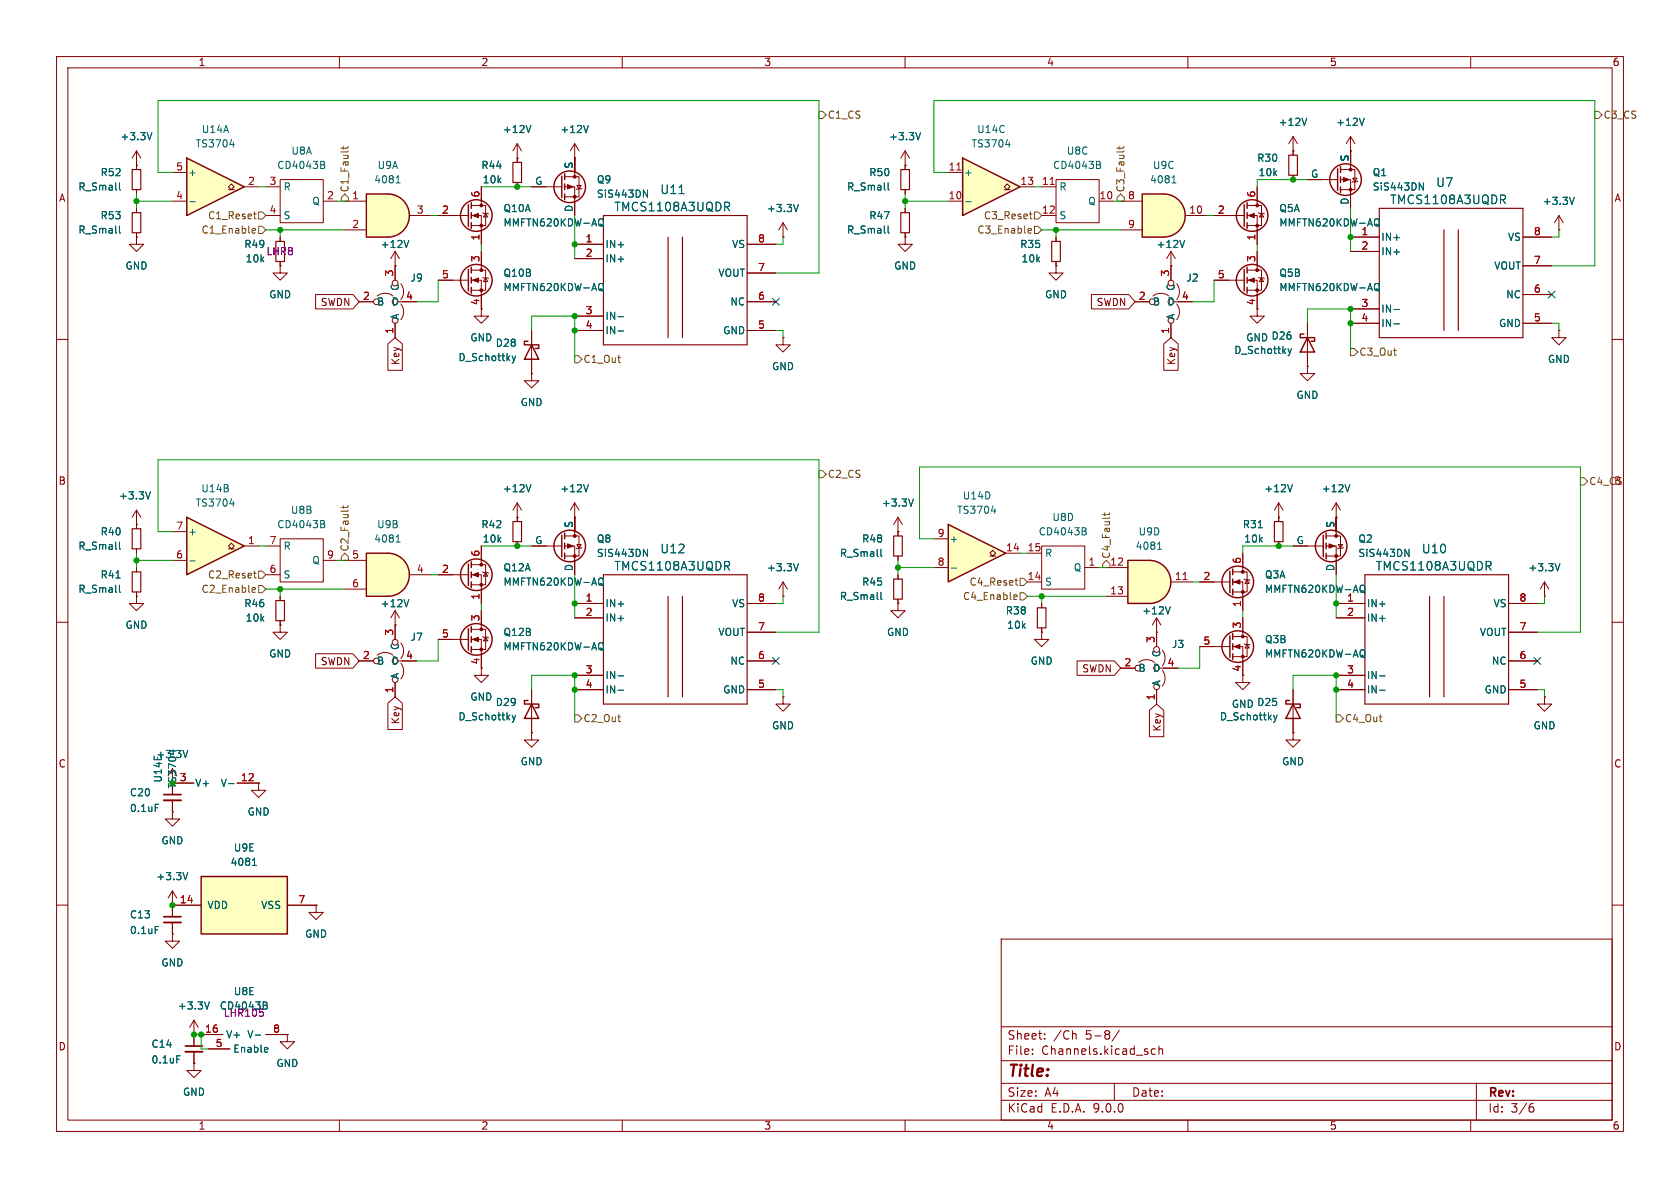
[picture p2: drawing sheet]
<svg xmlns="http://www.w3.org/2000/svg" width="297mm" height="210mm" viewBox="0 0 297 210" stroke-linecap="round" stroke-linejoin="round" font-family="sans-serif">
<g fill="none" stroke="#840000" stroke-width=".18">
<path d="M10 10h277v190h-277zM12 12h273v186h-273zM60 10v2M110 10v2M160 10v2M210 10v2M260 10v2M160 29.2v.8M160 33.5v.8M10 60h2M285 60h2M10 110h2"/>
<path d="M285 110h2M10 160h2M177 166h108v32h-108zM285 160h2M34.3 182.9h.1M34.3 180.3l-.8 1.3M34.3 180.3l.8 1.3M34.3 180.3v2.6M60 198v2M110 198v2M160 198v2M177 194.5h108"/>
<path d="M177 191.5h108M177 187.5h108M177 181.5h108M182.5 186.3v.1M182.5 185.5v.1M184.7 183.6v.1M184.7 182.8v.1M190 182.7l.2 .2v.8M197 191.5v3M197.9 182.1l-1.3 2M204.2 185.5l-.4-.1-.3 .3v.4l.2 .2h.5M204.9 185.5l.2-.1 .4 .1v.9"/>
<path d="M204.9 184.9v1.5M210 198v2M260 198v2M261 191.5v6.5M270.6 195.7h.4l.2 .3-.1 .5-.5 .1M271 195.1l-.4 .1"/>
</g>
<path d="M159.3 30h1.5v3.5h-1.5z" fill="none" stroke="#840000" stroke-width=".2"/>
<path d="M157 32.3v1.1l.2 .2M37 177.1l-.4 1.3" fill="none" stroke="#006464" stroke-width=".18"/>
<path d="M167.6 92.7l10.2 5.1-10.2 5.1z" fill="#ffffc2"/>
<g fill="none" stroke="#840000" stroke-width=".25">
<path d="M220 36.2v3.8M220.5 35.8v1M220.5 37.6v1M220.5 39.4v1M220 47.6v3.8M220.5 47.2v1.1M220.5 49v1M220.5 50.8v1M167.6 92.7l10.2 5.1-10.2 5.1z"/>
<circle cx="221.4" cy="38.1" r="2.79"/>
<circle cx="221.4" cy="49.5" r="2.79"/>
</g>
<g fill="none" stroke="#840000" stroke-width=".18">
<path d="M214.6 38.1h5.4M220.5 36.3h2.5v3.6h-2.5M220.5 38.1h1.7v5.1M222.2 33v3.3M222.5 37.6l.1 .1h.8l.1 .1M223 37.7l.4 .7h-.8zM63.5 53.3h2.5M66.7 52.3a2.26 2.26 0 0 1 2.8 0M69.8 47h.1M69.8 44.5v5M69.8 57.2v2.5M69.8 44.5l-.7 1.2"/>
<path d="M69.8 44.5l.8 1.2M70.4 53.3h3.3M70.9 53.7a2.26 2.26 0 0 1 0 2.8M70.9 50.2a2.26 2.26 0 0 1 0 2.8M200.7 53.3h2.5M203.8 52.3a2.26 2.26 0 0 1 2.8 0M207 47h.1M207 44.5v5M207 57.2v2.5M207 44.5l-.8 1.2M207 44.5l.8 1.2M207.5 53.3h3.3"/>
<path d="M208 53.7a2.26 2.26 0 0 1 0 2.8M208 50.2a2.26 2.26 0 0 1 0 2.8M214.6 49.5h5.4M220.5 47.8h2.5v3.5h-2.5M220.5 49.5h1.7v5.1M222.2 44.5v3.3M222.5 49l.1 .1h.8l.1 .2M223 49.1l.4 .7h-.8zM238.8 41.9h5M238.8 44.5h5M238.8 54.6h5M238.8 57.2h5"/>
<path d="M269.2 41.9h5.1M269.2 57.2h5.1M269.2 47h5.1M269.2 52.1h5.1M158.7 94h.1M158.7 91.4v3.3M158.7 98.3v.8M158.7 91.4l-.7 1.3M158.7 91.4l.8 1.3M165.1 95.3h2.5M175 98.3h.5l-.5-.5 .5-.5 .5 .5-.5 .5h.5M177.8 97.8h2.5"/>
<path d="M181.6 97.8h2.5M184.1 96.5h7.7v7.6h-7.7zM158.7 106.7v1.3h1.3l-1.3 1.2-1.2-1.2h1.2M158.7 106.7h.1M158.7 101.6v.8M158.7 105.9v.8M165.1 100.3h2.5M181.6 102.9h2.5M184.1 106.7v.7M184.1 111v.8M191.8 100.3h2.5M35.6 182.9h3.8"/>
<path d="M36.8 185.4h3.8M47 182.9h3.8M50.8 182.9v1.3h1.3l-1.3 1.2-1.3-1.2h1.3M50.8 182.9h.1"/>
<circle cx="66.5" cy="53.3" r=".51"/>
<circle cx="69.9" cy="50" r=".51"/>
<circle cx="203.7" cy="53.3" r=".51"/>
<circle cx="207" cy="50" r=".51"/>
</g>
<g fill="none" stroke="#006464" stroke-width=".18">
<path d="M243.2 38.7h.1a.43 .43 0 0 1 .5 .4v.4a.42 .42 0 0 1-.2 .4 .42 .42 0 0 1-.4 0M243.2 39.6l.7 .5M265.6 35.3l.5 .7M265.9 34.5l.2 .3v.3l-.2 .2M72.3 42.5l-.5 1.3M209.4 42.5l-.4 1.3M243.2 50.2l.1-.1a.43 .43 0 0 1 .5 .4v.5a.42 .42 0 0 1-.2 .3 .42 .42 0 0 1-.4 0M243.2 51.1l.7 .4M246.4 54.7h1M246.4 57.2h1M155.7 97.1v1.1l.2 .2M161.5 88.2l-.5 1.3"/>
<path d="M175.3 90.3h.7M191.7 93.3l.3 .2-.3 .4 .3 .1v.3l-.2 .3h-.5M155.7 104.7v1.1l.2 .2M168.2 100.4h.9M47 177.1l.2 .3-.2 .3 .2 .1 .1 .3-.3 .3h-.5M45.1 183h1M47.2 185.2l.2 .3-.6 .1M47.3 185.9l-.1 .1"/>
</g>
<path d="M243.8 36.8h25.4v22.9h-25.4zM255.3 40.6v17.8M257.8 40.6v17.8M158 94.7h1.5v3.6h-1.5zM158 102.4h1.5v3.5h-1.5zM183.4 107.4h1.5v3.6h-1.5z" fill="none" stroke="#840000" stroke-width=".2"/>
<path d="M46.6 179.1l-.2 .5" fill="none" stroke="#840084" stroke-width=".18"/>
<g fill="#840000" stroke="#840000" stroke-width=".18">
<path d="M220.7 49.5l1-.4v.8z"/>
<path d="M220.7 38.1l1-.4v.8z"/>
<circle cx="222.2" cy="47.8" r=".25"/>
<circle cx="222.2" cy="51.3" r=".25"/>
<circle cx="222.2" cy="36.3" r=".25"/>
<circle cx="222.2" cy="39.9" r=".25"/>
</g>
<path d="M205.7 34.3a3.8 3.8 0 0 1 3.8 3.8 3.8 3.8 0 0 1-3.8 3.8z" fill="#ffffc2" stroke="#ffffc2" stroke-width=".18"/>
<path d="M201.9 34.3h3.8v7.6h-3.8z" fill="#ffffc2"/>
<path d="M201.9 34.3h3.8a3.8 3.8 0 0 1 3.8 3.8 3.8 3.8 0 0 1-3.8 3.8h-3.8z" fill="none" stroke="#840000" stroke-width=".25"/>
<path d="M198.1 35.6h3.8M209.5 38.1h3.9M198.1 40.6h3.8" fill="none" stroke="#840000" stroke-width=".18"/>
<path d="M207.2 32.3h.7M207.3 31.4l.2-.3v1.2" fill="none" stroke="#006464" stroke-width=".18"/>
<path d="M33 27.9l10.2 5.1-10.2 5.1z" fill="#ffffc2"/>
<path d="M33 27.9l10.2 5.1-10.2 5.1z" fill="none" stroke="#840000" stroke-width=".25"/>
<path d="M30.5 30.5h2.5M30.5 35.6h2.5M40.4 33.5h.5l-.5-.5 .5-.5 .5 .5-.5 .5h.5M43.2 33h2.5" fill="none" stroke="#840000" stroke-width=".18"/>
<path d="M33.5 35.7h1M40.6 25.6h.8" fill="none" stroke="#006464" stroke-width=".18"/>
<path d="M170.2 27.9l10.1 5.1-10.1 5.1z" fill="#ffffc2"/>
<g fill="none" stroke="#840000" stroke-width=".25">
<path d="M170.2 27.9l10.1 5.1-10.1 5.1zM236.5 29.8v3.9M237 29.5v1M237 31.2v1.1M237 33v1"/>
<circle cx="237.9" cy="31.7" r="2.79"/>
</g>
<g fill="none" stroke="#840000" stroke-width=".18">
<path d="M167.6 30.5h2.6M167.6 35.6h2.6M177.5 33.5h.6l-.6-.5 .6-.5 .5 .5-.5 .5h.5M180.3 33h2.6M228.6 26.7v.7M228.6 31v.8M231.1 31.8h5.4M237 30h2.5v3.5h-2.5M237 31.8h1.8v5M238.8 26.7v3.3M239.1 31.5h.8l-.4 .6zM240 32l-.1 .1h-.8l-.1 .2"/>
<path d="M186.7 47v1.3h1.3l-1.3 1.2-1.3-1.2h1.3M186.7 47h.1M186.7 41.9v.8M186.7 46.2v.8"/>
</g>
<path d="M169.2 30.1h.7" fill="none" stroke="#a90000" stroke-width=".18"/>
<path d="M170.7 35.7h1M177.8 25.6h.8M250.9 32.3l.7 1.3v-1.3" fill="none" stroke="#006464" stroke-width=".18"/>
<g fill="#840000" stroke="#840000" stroke-width=".18">
<path d="M237.5 31.4l1 .4-1 .3z"/>
<circle cx="238.8" cy="30" r=".25"/>
<circle cx="238.8" cy="33.5" r=".25"/>
</g>
<path d="M227.8 27.4h1.6v3.6h-1.6zM185.9 42.7h1.6v3.5h-1.6z" fill="none" stroke="#840000" stroke-width=".2"/>
<path d="M68.6 34.3a3.8 3.8 0 0 1 3.8 3.8 3.8 3.8 0 0 1-3.8 3.8z" fill="#ffffc2" stroke="#ffffc2" stroke-width=".18"/>
<path d="M64.8 34.3h3.8v7.6h-3.8z" fill="#ffffc2"/>
<g fill="none" stroke="#840000" stroke-width=".25">
<path d="M64.8 34.3h3.8a3.8 3.8 0 0 1 3.8 3.8 3.8 3.8 0 0 1-3.8 3.8h-3.8zM82.8 36.2v3.8M83.3 35.8v1M83.3 37.6v1M83.3 39.4v1M82.8 47.6v3.8M83.3 47.2v1.1M83.3 49v1M83.3 50.8v1M93.3 60.3h-.6v.7h2.5v.6h-.6M94 61l1.2 2.5h-2.5zM82.8 99.7v3.8"/>
<path d="M83.3 99.3v1M82.8 111.1v3.8M83.3 101.1v1M83.3 102.9v1M83.3 110.7v1.1M83.3 112.5v1M83.3 114.3v1M217.4 101v3.8M217.9 100.6v1M217.9 102.4v1M217.9 104.1v1.1M93.3 123.8h-.6v.7h2.5v.6h-.6"/>
<path d="M94 124.5l1.2 2.5h-2.5z"/>
<circle cx="84.2" cy="38.1" r="2.79"/>
<circle cx="84.2" cy="49.5" r="2.79"/>
<circle cx="84.2" cy="101.6" r="2.79"/>
<circle cx="84.2" cy="113" r="2.79"/>
<circle cx="218.8" cy="102.9" r="2.79"/>
</g>
<g fill="none" stroke="#840000" stroke-width=".18">
<path d="M61 35.6h3.8M72.4 38.1h3.8M77.5 38.1h5.3M83.3 36.3h2.6v3.6h-2.6M83.3 38.1h1.8v5.1M85.1 33v3.3M85.3 37.6l.2 .1h.7l.2 .1M85.9 37.7l.3 .7h-.7zM91.4 27.9h.1M91.4 25.4v3.3M91.4 32.3v.7M91.4 25.4l-.7 1.3"/>
<path d="M91.4 25.4l.8 1.3M160 29.2h.1M160 26.7v2.5M160 36.8v.8M160 26.7l-.7 1.2M160 26.7l.8 1.2M184.1 38.1h2.6M184.1 33h2.6M186.7 31.8h7.6v7.6h-7.6zM194.3 35.6h2.5M228.6 26.7h.1M228.6 24.1l-.8 1.3"/>
<path d="M228.6 24.1l.8 1.3M228.6 24.1v2.6M238.8 26.7h.1M238.8 24.1l-.8 1.3M238.8 24.1l.7 1.3M238.8 24.1v2.6M61 40.6h3.8M77.5 49.5h5.3M83.3 47.8h2.6v3.5h-2.6M83.3 49.5h1.8v6.4h1.3l-1.3 1.3-1.3-1.3h1.3M85.1 44.5v3.3M85.3 49l.2 .1h.7l.2 .2"/>
<path d="M85.9 49.1l.3 .7h-.7zM94 58.4v7.6M160 41.9v1.3h1.3l-1.3 1.3-1.3-1.3h1.3M160 41.9h.1M160 41.1v.8M275.6 58.4v1.3h1.3l-1.3 1.3-1.3-1.3h1.3M275.6 58.4h.1M47 96.5h2.5M49.5 95.3h7.6v7.6h-7.6zM57.1 99.1h2.6M83.3 99.8h2.6v3.6h-2.6M85.1 96.5v3.3"/>
<path d="M219.7 97.8v3.3M47 101.6h2.5M49.5 110.5v1.3h1.3l-1.3 1.2-1.2-1.2h1.2M49.5 110.5h.1M63.5 116.8h2.5M66.7 115.8a2.26 2.26 0 0 1 2.8 0M69.8 110.5h.1M69.8 108l-.7 1.2M69.8 108l.8 1.2M69.8 108v5M70.4 116.8h3.3M70.9 117.2a2.26 2.26 0 0 1 0 2.8"/>
<path d="M70.9 113.7a2.26 2.26 0 0 1 0 2.8M77.5 101.6h5.3M77.5 113h5.3M83.3 101.6h1.8v5.1M83.3 111.3h2.6v3.5h-2.6M83.3 113h1.8v6.4h1.3l-1.3 1.3-1.3-1.3h1.3M85.1 108v3.3M85.3 101.1l.2 .1h.7l.2 .1M85.3 112.5l.2 .1h.7l.2 .2M85.9 101.2l.3 .7h-.7zM85.9 112.6l.3 .7h-.7zM212.1 102.9h5.3"/>
<path d="M217.9 101.1h2.6v3.5h-2.6M217.9 102.9h1.8v5.1M220 102.4l.1 .1h.8l.1 .1M220.5 102.5l.4 .6h-.8zM69.8 120.7v2.5M94 129.5v1.3h1.2l-1.2 1.3-1.3-1.3h1.3M94 129.5h.1M94 121.9v7.6"/>
<circle cx="66.5" cy="116.8" r=".51"/>
<circle cx="69.9" cy="113.5" r=".51"/>
</g>
<g fill="none" stroke="#006464" stroke-width=".18">
<path d="M70 32.3h.7M70.1 31.4l.3-.3v1.2M93.9 22.2l-.5 1.2M106 38.7h.1a.43 .43 0 0 1 .6 .4v.4a.42 .42 0 0 1-.3 .4 .42 .42 0 0 1-.4 0M106.1 39.6l.6 .5M157 39.9v1.1l.2 .2M162.7 23.4l-.4 1.3M194.3 28.5l.2 .3-.2 .3 .2 .1 .1 .3-.3 .3h-.4M231 20.9l-.4 1.3M241.2 20.9l-.4 1.3M106 50.2l.1-.1a.43 .43 0 0 1 .6 .4v.5a.42 .42 0 0 1-.3 .3 .42 .42 0 0 1-.4 0M106.1 51.1l.6 .4"/>
<path d="M90.5 62.9l.3 .9M90.8 63.8l-.3 .4M91.1 62.9l-.3 .9M57.1 92l.3 .3-.3 .3 .3 .1v.3l-.2 .3h-.5M72.3 106l-.5 1.3M106 102.2h.1a.43 .43 0 0 1 .6 .4v.4a.42 .42 0 0 1-.3 .4 .42 .42 0 0 1-.4 0M106 113.7l.1-.1a.43 .43 0 0 1 .6 .4v.5a.42 .42 0 0 1-.3 .3 .42 .42 0 0 1-.4 0M106.1 103.1l.6 .5M106.1 114.6l.6 .4M240.6 103.5l.1-.1a.43 .43 0 0 1 .6 .5v.4a.42 .42 0 0 1-.2 .4 .42 .42 0 0 1-.5 0M240.7 104.4l.7 .4M90.5 126.4l.3 .9"/>
<path d="M90.8 127.3l-.3 .4M91.1 126.4l-.3 .9"/>
</g>
<path d="M185.7 32.6h.7" fill="none" stroke="#a90000" stroke-width=".18"/>
<path d="M90.7 28.7h1.5v3.6h-1.5zM159.3 37.6h1.5v3.5h-1.5z" fill="none" stroke="#840000" stroke-width=".2"/>
<g fill="#840000" stroke="#840000" stroke-width=".18">
<path d="M218.2 102.9l1-.4v.8z"/>
<path d="M83.6 49.5l1-.4v.8z"/>
<path d="M83.6 101.6l1-.4v.8z"/>
<path d="M83.6 113l1-.4v.8z"/>
<path d="M83.6 38.1l1-.4v.8z"/>
<circle cx="219.7" cy="101.1" r=".25"/>
<circle cx="219.7" cy="104.6" r=".25"/>
<circle cx="85.1" cy="47.8" r=".25"/>
<circle cx="85.1" cy="51.3" r=".25"/>
<circle cx="85.1" cy="99.8" r=".25"/>
<circle cx="85.1" cy="103.4" r=".25"/>
<circle cx="85.1" cy="111.3" r=".25"/>
<circle cx="85.1" cy="114.8" r=".25"/>
<circle cx="85.1" cy="36.3" r=".25"/>
<circle cx="85.1" cy="39.9" r=".25"/>
</g>
<path d="M68.6 97.8a3.8 3.8 0 0 1 3.8 3.8 3.8 3.8 0 0 1-3.8 3.8z" fill="#ffffc2" stroke="#ffffc2" stroke-width=".18"/>
<path d="M64.8 97.8h3.8v7.6h-3.8z" fill="#ffffc2"/>
<path d="M64.8 97.8h3.8a3.8 3.8 0 0 1 3.8 3.8 3.8 3.8 0 0 1-3.8 3.8h-3.8z" fill="none" stroke="#840000" stroke-width=".25"/>
<g fill="none" stroke="#840000" stroke-width=".18">
<path d="M24.1 29.2h.1M24.1 26.7l-.7 1.2M24.1 26.7l.8 1.2M24.1 26.7v2.5M47 33h2.5M47 38.1h2.5M49.5 31.8h7.6v7.6h-7.6zM57.1 35.6h2.6M49.5 47v1.3h1.3l-1.3 1.2-1.2-1.2h1.2M49.5 47h.1M49.5 41.9v.8M49.5 46.2v.8"/>
<path d="M61 99.1h3.8M91.4 91.4h.1M91.4 88.9v3.3M91.4 95.8v.7M91.4 88.9l-.7 1.3M91.4 88.9l.8 1.3M101.6 91.4h.1M101.6 88.9l-.8 1.3M101.6 88.9l.8 1.3M101.6 88.9v2.5M61 104.1h3.8M72.4 101.6h3.8"/>
<path d="M236.2 106.7h5.1M236.2 109.2h5.1M236.2 119.4h5.1M266.7 106.7h5.1M266.7 111.8h5.1M266.7 116.8h5.1M236.2 121.9h5.1M266.7 121.9h5.1M273 123.2v1.3h1.3l-1.3 1.2-1.2-1.2h1.2M273 123.2h.1"/>
</g>
<path d="M26.9 23.4l-.5 1.3M57.1 28.5l.3 .3-.3 .3 .3 .1v.3l-.2 .3h-.5M70 95.8h.7M70.1 94.9l.3-.3v1.2M93.9 85.7l-.5 1.2M104 85.7l-.4 1.2M263.3 99.2l.3 .3-.1 .4-.2 .1M243.9 119.5h1M263.1 100l.5 .8M243.9 122h1" fill="none" stroke="#006464" stroke-width=".18"/>
<path d="M48.8 42.7h1.5v3.5h-1.5zM90.7 92.2h1.5v3.6h-1.5zM241.3 101.6h25.4v22.9h-25.4zM252.7 105.4v17.8M255.3 105.4v17.8" fill="none" stroke="#840000" stroke-width=".2"/>
<path d="M33 91.4l10.2 5.1-10.2 5.1z" fill="#ffffc2"/>
<g fill="none" stroke="#840000" stroke-width=".25">
<path d="M99.3 31.1v3.8M99.8 30.7v1.1M99.8 32.5v1M99.8 34.3v1M230.5 59.1h-.6v.6h2.5v.6h-.6M231.1 59.7l1.3 2.5h-2.5zM33 91.4l10.2 5.1-10.2 5.1zM99.3 94.6v3.8M99.8 94.2v1.1M99.8 96v1M99.8 97.8v1M233.9 94.6v3.8"/>
<path d="M234.4 94.2v1.1M234.4 96v1M234.4 97.8v1M217.4 112.4v3.8M217.9 112v1M217.9 113.8v1M217.9 115.6v1M228 123.8h-.7v.7h2.6v.6h-.7M228.6 124.5l1.3 2.5h-2.6z"/>
<circle cx="100.7" cy="33" r="2.79"/>
<circle cx="100.7" cy="96.5" r="2.79"/>
<circle cx="235.3" cy="96.5" r="2.79"/>
<circle cx="218.8" cy="114.3" r="2.79"/>
</g>
<g fill="none" stroke="#840000" stroke-width=".18">
<path d="M24.1 29.2v.8M24.1 33.5v.8M24.1 36.8v.8M94 33h5.3M99.8 31.2h2.6v3.6h-2.6M99.8 33h1.8v5.1M101.6 27.9h.1M101.6 25.4v5.8M101.6 25.4l-.8 1.3M101.6 25.4l.8 1.3M102 32.8h.7l-.3 .6zM102.9 33.3l-.2 .1h-.7l-.1 .1"/>
<path d="M138.4 39.4v2.5M138.4 39.4l-.7 1.2M138.4 39.4l.8 1.2M24.1 41.9v1.3h1.3l-1.3 1.3-1.2-1.3h1.2M24.1 41.9h.1M24.1 41.1v.8M101.6 43.2h5.1M101.6 45.7h5.1M101.6 55.9h5.1M101.6 58.4h5.1M132.1 43.2h5.1M132.1 58.4h5.1"/>
<path d="M132.1 48.3h5.1M132.1 53.3h5.1M138.4 59.7v1.3h1.3l-1.3 1.2-1.2-1.2h1.2M138.4 59.7h.1M138.4 41.9h.1M222.2 54.6v1.3h1.3l-1.3 1.3-1.2-1.3h1.2M231.1 57.2v7.6M94 66v1.3h1.2l-1.2 1.3-1.3-1.3h1.3M94 66h.1M231.1 64.8v1.2h1.3l-1.3 1.3-1.2-1.3h1.2M231.1 64.8h.1M24.1 92.7h.1"/>
<path d="M24.1 90.2v3.3M24.1 97v.8M24.1 90.2l-.7 1.2M24.1 90.2l.8 1.2M30.5 94h2.5M30.5 99.1h2.5M40.4 97h.5l-.5-.5 .5-.5 .5 .5-.5 .5h.5M43.2 96.5h2.5M94 96.5h5.3M99.8 94.7h2.6v3.6h-2.6M99.8 96.5h1.8v5.1M101.6 91.4v3.3"/>
<path d="M102 96.3h.7l-.3 .6zM102.9 96.8l-.2 .1h-.7l-.1 .1M226.1 91.4h.1M226.1 88.9l-.8 1.3M226.1 88.9l.7 1.3M226.1 88.9v3.3M226.1 95.8v.7M228.6 96.5h5.3M234.4 94.7h2.6v3.6h-2.6M234.4 96.5h1.8v5.1M236.2 91.4h.1M236.2 88.9l-.7 1.3"/>
<path d="M236.2 88.9l.8 1.3M236.2 88.9v5.8M236.6 96.3h.8l-.4 .6zM237.5 96.8l-.1 .1h-.8l-.1 .1M24.1 105.4v1.3h1.3l-1.3 1.3-1.2-1.3h1.2M24.1 105.4h.1M24.1 100.3v.8M24.1 104.6v.8M49.5 105.4v.8M49.5 109.7v.8M101.6 106.7h5.1M101.6 109.2h5.1"/>
<path d="M101.6 119.4h5.1M132.1 106.7h5.1M132.1 111.8h5.1M132.1 116.8h5.1M138.4 105.4h.1M138.4 102.9l-.7 1.2M138.4 102.9l.8 1.2M138.4 102.9v2.5M184.1 111.8v1.2h1.3l-1.3 1.3-1.2-1.3h1.2M184.1 111.8h.1M212.1 114.3h5.3M217.9 112.5h2.6v3.6h-2.6"/>
<path d="M217.9 114.3h1.8v6.4h1.3l-1.3 1.2-1.3-1.2h1.3M219.7 109.2v3.3M220 113.8l.1 .1h.8l.1 .1M220.5 113.9l.4 .7h-.8zM273 105.4h.1M273 102.9l-.7 1.2M273 102.9l.8 1.2M273 102.9v2.5M45.7 138.4v1.3h1.3l-1.3 1.3-1.3-1.3h1.3M45.7 138.4h.1M101.6 121.9h5.1M132.1 121.9h5.1"/>
<path d="M138.4 123.2v1.3h1.3l-1.3 1.2-1.2-1.2h1.2M138.4 123.2h.1M228.6 129.5v1.3h1.3l-1.3 1.3-1.3-1.3h1.3M228.6 129.5h.1M228.6 121.9v7.6M30.5 157.5v4.6M30.5 157.5l-.8 1.3M30.5 157.5l.7 1.3M30.5 160h.1M30.5 163.1v2"/>
</g>
<g fill="none" stroke="#006464" stroke-width=".18">
<path d="M21.1 32.3v1.1l.2 .2M21.1 39.9v1.1l.2 .2M104 22.2l-.4 1.2M113.7 33.6l.8 1.3v-1.3M120.1 34.2h.8M128.5 36.5l.5 .8M128.7 35.7l.3 .3-.1 .4-.2 .1M141.2 36.1l-.5 1.3M109.3 56h.9M109.3 58.5h.9M227.7 61.6l.3 .9M228 62.5l-.3 .4"/>
<path d="M228.3 61.6l-.3 .9M21.1 95.8v1.1l.2 .2M26.6 86.9l-.4 1.3M33.5 99.2h1M40.6 89.1h.8M113.7 97.1l.8 1.3v-1.3M128.7 99.2l.3 .3-.1 .4-.2 .1M141.2 99.6l-.5 1.3M222.4 93.3h.8M228.5 85.7l-.4 1.2M238.6 85.7l-.4 1.2M248.4 97.1l.7 1.3v-1.3"/>
<path d="M275.8 99.6l-.5 1.3M20.5 102.2h.7M21.1 103.4v1.1l.2 .2M109.3 119.5h.9M128.5 100l.5 .8M240.6 114.9h.1a.43 .43 0 0 1 .6 .4v.4a.42 .42 0 0 1-.2 .4 .42 .42 0 0 1-.5 0M240.7 115.8l.7 .5M109.3 122h.9M225.2 126.4l.3 .9M225.5 127.3l-.3 .4M225.8 126.4l-.3 .9M33.2 154.2l-.4 1.3"/>
<path d="M27.4 163.8h.7"/>
</g>
<path d="M23.4 30h1.5v3.5h-1.5zM23.4 37.6h1.5v3.5h-1.5zM106.7 38.1h25.4v22.9h-25.4zM118.1 41.9v17.8M120.6 41.9v17.8M23.4 93.5h1.5v3.5h-1.5zM225.3 92.2h1.5v3.6h-1.5zM23.4 101.1h1.5v3.5h-1.5zM48.8 106.2h1.5v3.5h-1.5zM106.7 101.6h25.4v22.9h-25.4zM118.1 105.4v17.8M120.6 105.4v17.8" fill="none" stroke="#840000" stroke-width=".2"/>
<g fill="#840000" stroke="#840000" stroke-width=".18">
<path d="M218.2 114.3l1-.4v.8z"/>
<path d="M234.9 96.1l1.1 .4-1.1 .4z"/>
<path d="M100.3 32.6l1 .4-1 .4z"/>
<path d="M100.3 96.1l1 .4-1 .4z"/>
<circle cx="219.7" cy="112.5" r=".25"/>
<circle cx="219.7" cy="116.1" r=".25"/>
<circle cx="236.2" cy="94.7" r=".25"/>
<circle cx="236.2" cy="98.3" r=".25"/>
<circle cx="101.6" cy="31.2" r=".25"/>
<circle cx="101.6" cy="34.8" r=".25"/>
<circle cx="101.6" cy="94.7" r=".25"/>
<circle cx="101.6" cy="98.3" r=".25"/>
</g>
<path d="M29 162.1h3" fill="none" stroke="#840000" stroke-width=".3"/>
<path d="M29 163.1h3" fill="none" stroke="#840000" stroke-width=".33"/>
<path d="M35.6 154.9h15.2v10.2h-15.2z" fill="#ffffc2"/>
<path d="M35.6 154.9h15.2v10.2h-15.2z" fill="none" stroke="#840000" stroke-width=".25"/>
<g fill="none" stroke="#840000" stroke-width=".18">
<path d="M198.1 118.1h2.6M201.3 117.1a2.26 2.26 0 0 1 2.8 0M204.5 111.8v2.5M205 118.1h3.3M205.5 118.5a2.26 2.26 0 0 1 0 2.8M205.5 114.9a2.26 2.26 0 0 1 0 2.8M204.5 121.9v2.6M30.5 160h5.1M50.8 160h5.1"/>
<circle cx="201.2" cy="118.1" r=".51"/>
<circle cx="204.5" cy="114.8" r=".51"/>
</g>
<path d="M44.6 153h.8M44.8 152l.2-.3v1.3" fill="none" stroke="#006464" stroke-width=".18"/>
<path d="M203.2 99.1a3.8 3.8 0 0 1 3.8 3.8 3.8 3.8 0 0 1-3.8 3.8z" fill="#ffffc2" stroke="#ffffc2" stroke-width=".18"/>
<path d="M199.4 99.1h3.8v7.6h-3.8z" fill="#ffffc2"/>
<path d="M199.4 99.1h3.8a3.8 3.8 0 0 1 3.8 3.8 3.8 3.8 0 0 1-3.8 3.8h-3.8z" fill="none" stroke="#840000" stroke-width=".25"/>
<g fill="none" stroke="#840000" stroke-width=".18">
<path d="M24.1 29.2h.1M24.1 29.2v.8M24.1 33.5v.8M24.1 36.8v.8M77.5 38.1h2.5M85.1 33v2.6M91.4 27.9h.1M91.4 27.9v.8M91.4 32.3v.7M94 33h2.5M101.6 27.9h.1M101.6 27.9v2.6"/>
<path d="M101.6 35.6v2.5M160 29.2h.1M160 29.2v.8M160 33.5v.8M160 36.8v.8M214.6 38.1h2.6M222.2 33v2.6M228.6 26.7h.1M228.6 26.7v.7M228.6 31v.8M231.1 31.8h2.6M238.8 26.7h.1"/>
<path d="M238.8 26.7v2.5M238.8 34.3v2.5M275.6 38.1l-.8 1.3M275.6 38.1l.8 1.3M275.6 38.1v2.5M24.1 41.9h.1M24.1 41.1v.8M49.5 47h.1M49.5 41.9v.8M49.5 46.2v.8M55.8 52.1h6.6l1.1 1.2-1.1 1.3h-6.6zM63.5 53.3h2.5"/>
<path d="M69.8 47h.1M69.8 47v2.5M69.8 57.2v2.5M71.1 53.3h2.6M77.5 49.5h2.5M85.1 40.6v2.6M85.1 44.5v2.5M85.1 52.1v2.5M94 58.4v2.6M101.6 43.2h5.1M101.6 45.7h5.1M101.6 55.9h5.1"/>
<path d="M101.6 58.4h5.1M132.1 53.3h5.1M132.1 43.2h5.1M132.1 58.4h5.1M132.1 48.3h5.1M138.4 59.7h.1M138.4 41.9h.1M160 41.9h.1M160 41.1v.8M186.7 47h.1M186.7 41.9v.8M186.7 46.2v.8"/>
<path d="M193 52.1h6.5l1.2 1.2-1.2 1.3h-6.5zM200.7 53.3h2.5M207 47h.1M207 47v2.5M207 57.2v2.5M208.3 53.3h2.5M214.6 49.5h2.6M222.2 40.6v2.6M222.2 44.5v2.5M222.2 52.1v2.5M231.1 57.2v2.5M238.8 41.9h5"/>
<path d="M238.8 44.5h5M238.8 54.6h5M238.8 57.2h5M269.2 41.9h5.1M269.2 57.2h5.1M269.2 47h5.1M269.2 52.1h5.1M275.6 40.6h.1M275.6 58.4h.1M68.6 60.8l1.2-1.1 1.3 1.1v4.7h-2.5zM94 66h.1M94 63.5v2.5"/>
<path d="M205.7 60.8l1.3-1.1 1.3 1.1v4.7h-2.6zM231.1 64.8h.1M231.1 62.2v2.6M24.1 92.7h.1M24.1 92.7v.8M24.1 97v.8M85.1 96.5v2.6M91.4 91.4h.1M91.4 91.4v.8M91.4 95.8v.7M94 96.5h2.5M101.6 91.4h.1"/>
<path d="M101.6 91.4v2.6M101.6 99.1v2.5M158.7 94h.1M158.7 94v.7M158.7 98.3v.8M219.7 97.8v2.5M226.1 91.4h.1M226.1 91.4v.8M226.1 95.8v.7M228.6 96.5h2.5M236.2 91.4h.1M236.2 91.4v2.6"/>
<path d="M236.2 99.1v2.5M24.1 105.4h.1M24.1 100.3v.8M24.1 104.6v.8M49.5 110.5h.1M49.5 105.4v.8M49.5 109.7v.8M55.8 115.6h6.6l1.1 1.2-1.1 1.3h-6.6zM63.5 116.8h2.5M69.8 110.5h.1M69.8 110.5v2.5M71.1 116.8h2.6"/>
<path d="M77.5 101.6h2.5M77.5 113h2.5M85.1 104.1v2.6M85.1 108v2.5M85.1 115.6v2.5M101.6 106.7h5.1M101.6 109.2h5.1M101.6 119.4h5.1M132.1 106.7h5.1M132.1 111.8h5.1M132.1 116.8h5.1M138.4 105.4h.1"/>
<path d="M158.7 106.7h.1M158.7 101.6v.8M158.7 105.9v.8M184.1 111.8h.1M184.1 106.7v.7M184.1 111v.8M190.4 116.8h6.6l1.1 1.3-1.1 1.3h-6.6zM195.6 100.3h3.8M195.6 105.4h3.8M198.1 118.1h2.6M204.5 111.8h.1M204.5 109.2l-.8 1.3"/>
<path d="M204.5 109.2l.7 1.3M204.5 109.2v5.1M205.7 118.1h2.6M207 102.9h3.8M212.1 102.9h2.5M212.1 114.3h2.5M219.7 105.4v2.6M219.7 109.2v2.6M219.7 116.8v2.6M236.2 106.7h5.1M236.2 109.2h5.1M236.2 119.4h5.1"/>
<path d="M266.7 106.7h5.1M266.7 111.8h5.1M266.7 116.8h5.1M273 105.4h.1M34.3 138.4h-3.8v2.1M41.9 138.4h3.8M45.7 138.4h.1M68.6 124.3l1.2-1.1 1.3 1.1v4.7h-2.5zM69.8 120.7v2.5M94 129.5h.1M94 121.9v2.6M94 127v2.5"/>
<path d="M101.6 121.9h5.1M132.1 121.9h5.1M138.4 123.2h.1M203.2 125.6l1.3-1.1 1.2 1.1v4.6h-2.5zM204.5 121.9v2.6M228.6 129.5h.1M228.6 121.9v2.6M228.6 127v2.5M236.2 121.9h5.1M266.7 121.9h5.1M273 123.2h.1M30.5 143.5v1.3h1.2l-1.2 1.3-1.3-1.3h1.3"/>
<path d="M30.5 143.5h.1M30.5 141.5v2M30.5 165.1v1.3h1.2l-1.2 1.2-1.3-1.2h1.3M30.5 165.1h.1M30.5 160h.1M30.5 160v2.1M30.5 163.1v2M30.5 160h5.1M50.8 160h5.1M55.9 160v1.3h1.2l-1.2 1.3-1.3-1.3h1.3M55.9 160h.1M34.3 188v1.2h1.3l-1.3 1.3-1.3-1.3h1.3"/>
<path d="M34.3 188h.1M34.3 182.9h.1M34.3 182.9v2M34.3 185.9v2.1M35.6 182.9h3.8M36.8 185.4h3.8M47 182.9h3.8M50.8 182.9h.1"/>
</g>
<path d="M209.2 102.5h.7" fill="none" stroke="#a90000" stroke-width=".18"/>
<g fill="none" stroke="#006464" stroke-width=".18">
<path d="M21.1 32.3v1.1l.2 .2M21.1 39.9v1.1l.2 .2M26.9 23.4l-.5 1.3M93.9 22.2l-.5 1.2M104 22.2l-.4 1.2M106 38.7h.1a.43 .43 0 0 1 .6 .4v.4a.42 .42 0 0 1-.3 .4 .42 .42 0 0 1-.4 0M106.1 39.6l.6 .5M113.7 33.6l.8 1.3v-1.3M120.1 34.2h.8M128.5 36.5l.5 .8M128.7 35.7l.3 .3-.1 .4-.2 .1M141.2 36.1l-.5 1.3"/>
<path d="M157 39.9v1.1l.2 .2M157 32.3v1.1l.2 .2M162.7 23.4l-.4 1.3M231 20.9l-.4 1.3M241.2 20.9l-.4 1.3M243.2 38.7h.1a.43 .43 0 0 1 .5 .4v.4a.42 .42 0 0 1-.2 .4 .42 .42 0 0 1-.4 0M243.2 39.6l.7 .5M250.9 32.3l.7 1.3v-1.3M265.6 35.3l.5 .7M265.9 34.5l.2 .3v.3l-.2 .2M278.3 34.9l-.4 1.2M72.3 42.5l-.5 1.3"/>
<path d="M106 50.2l.1-.1a.43 .43 0 0 1 .6 .4v.5a.42 .42 0 0 1-.3 .3 .42 .42 0 0 1-.4 0M106.1 51.1l.6 .4M109.3 56h.9M109.3 58.5h.9M209.4 42.5l-.4 1.3M243.2 50.2l.1-.1a.43 .43 0 0 1 .5 .4v.5a.42 .42 0 0 1-.2 .3 .42 .42 0 0 1-.4 0M243.2 51.1l.7 .4M246.4 54.7h1M246.4 57.2h1M90.5 62.9l.3 .9M90.8 63.8l-.3 .4M91.1 62.9l-.3 .9"/>
<path d="M227.7 61.6l.3 .9M228 62.5l-.3 .4M228.3 61.6l-.3 .9M21.1 95.8v1.1l.2 .2M26.6 86.9l-.4 1.3M93.9 85.7l-.5 1.2M104 85.7l-.4 1.2M113.7 97.1l.8 1.3v-1.3M128.7 99.2l.3 .3-.1 .4-.2 .1M141.2 99.6l-.5 1.3M155.7 97.1v1.1l.2 .2M161.5 88.2l-.5 1.3"/>
<path d="M204.6 97.1h.8M204.8 96.1l.2-.3v1.3M222.4 93.3h.8M228.5 85.7l-.4 1.2M238.6 85.7l-.4 1.2M248.4 97.1l.7 1.3v-1.3M263.3 99.2l.3 .3-.1 .4-.2 .1M275.8 99.6l-.5 1.3M20.5 102.2h.7M21.1 103.4v1.1l.2 .2M72.3 106l-.5 1.3M106 102.2h.1a.43 .43 0 0 1 .6 .4v.4a.42 .42 0 0 1-.3 .4 .42 .42 0 0 1-.4 0"/>
<path d="M106 113.7l.1-.1a.43 .43 0 0 1 .6 .4v.5a.42 .42 0 0 1-.3 .3 .42 .42 0 0 1-.4 0M106.1 103.1l.6 .5M106.1 114.6l.6 .4M109.3 119.5h.9M128.5 100l.5 .8M155.7 104.7v1.1l.2 .2M206.9 107.3l-.4 1.2M240.6 103.5l.1-.1a.43 .43 0 0 1 .6 .5v.4a.42 .42 0 0 1-.2 .4 .42 .42 0 0 1-.5 0M240.6 114.9h.1a.43 .43 0 0 1 .6 .4v.4a.42 .42 0 0 1-.2 .4 .42 .42 0 0 1-.5 0M240.7 104.4l.7 .4M240.7 115.8l.7 .5M243.9 119.5h1"/>
<path d="M263.1 100l.5 .8M33.2 132.7l-.4 1.2M40.4 138.5h1M90.5 126.4l.3 .9M90.8 127.3l-.3 .4M91.1 126.4l-.3 .9M109.3 122h.9M225.2 126.4l.3 .9M225.5 127.3l-.3 .4M225.8 126.4l-.3 .9M243.9 122h1M27.4 142.2h.7"/>
<path d="M33.2 154.2l-.4 1.3M44.6 153h.8M44.8 152l.2-.3v1.3M27.4 163.8h.7M37 177.1l-.4 1.3M47 177.1l.2 .3-.2 .3 .2 .1 .1 .3-.3 .3h-.5M31.3 186.6h.6M45.1 183h1M47.2 185.2l.2 .3-.6 .1M47.3 185.9l-.1 .1"/>
</g>
<path d="M29 140.5h3M32.8 184.9h3" fill="none" stroke="#840000" stroke-width=".3"/>
<path d="M29 141.5h3M32.8 185.9h3" fill="none" stroke="#840000" stroke-width=".33"/>
<g fill="none" stroke="#725600" stroke-width=".18">
<path d="M144.8 19.7h.6l.6 .6-.6 .7h-.6zM281.9 19.7h.7l.6 .6-.6 .7h-.7zM44.8 37.8h.5M45.1 38.6l.2 .1M45.7 37.5h.7l.6 .6-.6 .6h-.7zM60.7 25.9v.5M61 34.3l.6 .6v.7h-1.3v-.7zM61.5 25.9l-.1 .3h-1.1M182 37.8h.5M182.2 38.6l.3 .1M182.9 37.5h.6l.6 .6-.6 .6h-.6zM197.9 25.9v.5"/>
<path d="M198.1 34.3l.7 .6v.7h-1.3v-.7zM198.7 25.9l-.2 .3h-1.1M44.8 40.4h.3l.1 .3-.6 .1M45.1 41.2h-.3M45.7 40h.7l.6 .6-.6 .7h-.7zM181.9 40.4h.4v.3l-.6 .1M182.3 41.2h-.4M182.9 40h.6l.6 .6-.6 .7h-.6zM101.6 62.9h.6l.7 .6-.7 .6h-.6zM238.8 61.6h.6l.6 .6-.6 .7h-.6zM60.7 89.4v.5M61 97.8l.6 .6v.7h-1.3v-.7z"/>
<path d="M61.5 89.4l-.1 .3h-1.1M144.8 83.2h.6l.6 .6-.6 .7h-.6zM195.3 90.7v.4M195.6 99.1l.6 .6v.6h-1.3v-.6zM196.2 90.7l-.2 .3h-1.1M279.4 84.5h.6l.7 .6-.7 .6h-.6zM44.8 103.9h.3l.1 .3-.6 .1M44.8 101.3h.5M45.1 102.1l.2 .1M45.1 104.7h-.3M45.7 103.5h.7l.6 .6-.6 .7h-.7zM45.7 101h.7l.6 .6-.6 .6h-.7z"/>
<path d="M179.4 105.1l.3 .1 .1 .2-.6 .2M179.4 102.6h.5M179.7 103.4h.2M179.7 105.9l-.3 .1M180.3 104.8h.7l.6 .6-.6 .6h-.7zM180.3 102.2h.7l.6 .7-.6 .6h-.7zM101.6 126.4h.6l.7 .6-.7 .6h-.6zM236.2 126.4h.7l.6 .6-.6 .6h-.7z"/>
</g>
<g fill="none" stroke="#009600" stroke-width=".18">
<path d="M24.1 35.6h6.4M24.1 34.3v2.5M30.5 30.5h-2.6v-12.7h116.9v30.5h-7.6M45.7 33h1.3M59.7 35.6h1.3M76.2 38.1h1.3M85.1 33h8.9M101.6 38.1v7.6M160 34.3v2.5M160 35.6h7.6M167.6 30.5h-2.5v-12.7h116.8v29.2h-7.6M182.9 33h1.2"/>
<path d="M196.8 35.6h1.3M213.4 38.1h1.2M231.1 31.8h-8.9v1.2M238.8 36.8v7.7M47 40.6h14M49.5 40.6v1.3M77.5 49.5v3.8h-3.8M85.1 43.2v1.3M94 58.4v-2.5h7.6v7.6M137.2 58.4h1.2v1.3M138.4 41.9v1.3h-1.2M184.1 40.6h14"/>
<path d="M186.7 40.6v1.3M214.6 49.5v3.8h-3.8M222.2 43.2v1.3M231.1 57.2v-2.6h7.7v7.6M274.3 57.2h1.3v1.2M275.6 40.6v1.3h-1.3M24.1 97.8v2.5M24.1 99.1h6.4M30.5 94h-2.6v-12.7h116.9v30.5h-7.6M45.7 96.5h1.3M59.7 99.1h1.3M85.1 96.5h8.9"/>
<path d="M158.7 99.1v2.5M165.1 95.3h-2.5v-12.7h116.8v29.2h-7.6M180.3 97.8h1.3M228.6 96.5h-8.9v1.3M47 104.1h14M49.5 104.1v1.3M76.2 101.6h1.3M77.5 113v3.8h-3.8M85.1 106.7v1.3M101.6 101.6v7.6M138.4 105.4v1.3h-1.2M158.7 100.3h6.4"/>
<path d="M181.6 105.4h14M184.1 105.4v1.3M194.3 100.3h1.3M210.8 102.9h1.3M212.1 114.3v3.8h-3.8M219.7 108v1.2M236.2 101.6v7.6M273 105.4v1.3h-1.2M94 121.9v-2.5h7.6v7.6M137.2 121.9h1.2v1.3M228.6 121.9v-2.5h7.6v7.6M271.8 121.9h1.2v1.3"/>
<path d="M34.3 182.9h1.3v2.5h1.2"/>
</g>
<path d="M136.6 52.7l1.2 1.2M137.8 52.7l-1.2 1.2M273.7 51.5l1.2 1.2M274.9 51.5l-1.2 1.2M136.6 116.2l1.2 1.2M137.8 116.2l-1.2 1.2M271.2 116.2l1.2 1.2M272.4 116.2l-1.2 1.2" fill="none" stroke="#000084" stroke-width=".18"/>
<path d="M46.6 179.1l-.2 .5" fill="none" stroke="#840084" stroke-width=".18"/>
<g fill="#009600" stroke="#009600" stroke-width=".18">
<circle cx="158.7" cy="100.3" r=".46"/>
<circle cx="186.7" cy="40.6" r=".46"/>
<circle cx="160" cy="35.6" r=".46"/>
<circle cx="184.1" cy="105.4" r=".46"/>
<circle cx="238.8" cy="57.2" r=".46"/>
<circle cx="238.8" cy="54.6" r=".46"/>
<circle cx="236.2" cy="121.9" r=".46"/>
<circle cx="236.2" cy="119.4" r=".46"/>
<circle cx="226.1" cy="96.5" r=".46"/>
<circle cx="236.2" cy="106.7" r=".46"/>
<circle cx="238.8" cy="41.9" r=".46"/>
<circle cx="228.6" cy="31.8" r=".46"/>
<circle cx="101.6" cy="106.7" r=".46"/>
<circle cx="49.5" cy="104.1" r=".46"/>
<circle cx="91.4" cy="96.5" r=".46"/>
<circle cx="49.5" cy="40.6" r=".46"/>
<circle cx="24.1" cy="99.1" r=".46"/>
<circle cx="24.1" cy="35.6" r=".46"/>
<circle cx="101.6" cy="43.2" r=".46"/>
<circle cx="101.6" cy="119.4" r=".46"/>
<circle cx="101.6" cy="121.9" r=".46"/>
<circle cx="101.6" cy="55.9" r=".46"/>
<circle cx="101.6" cy="58.4" r=".46"/>
<circle cx="30.5" cy="160" r=".46"/>
<circle cx="34.3" cy="182.9" r=".46"/>
<circle cx="35.6" cy="182.9" r=".46"/>
<circle cx="91.4" cy="33" r=".46"/>
</g>
<text font-size="2.8" fill="#840000" x="178" y="190.9">Title:</text>
<g font-size="2.1" fill="#006464">
<text x="116.6" y="34.5">U11</text>
<text x="253.8" y="33.2">U7</text>
<text x="108.5" y="37.6">TMCS1108A3UQDR</text>
<text x="245.7" y="36.3">TMCS1108A3UQDR</text>
<text x="108.5" y="101.1">TMCS1108A3UQDR</text>
<text x="116.6" y="98">U12</text>
<text x="243.1" y="101.1">TMCS1108A3UQDR</text>
<text x="251.3" y="98">U10</text>
</g>
<g font-size="2.1" fill="#840000">
<text x="178" y="184">Sheet:</text>
<text x="186.2" y="184">/Ch</text>
<text x="192" y="184">5-8/</text>
<text x="178" y="186.7">File:</text>
<text x="184.1" y="186.7">Channels.kicad_sch</text>
<text x="178" y="196.9">KiCad</text>
<text x="178" y="194.1">Size:</text>
<text x="184.7" y="194.1">A4</text>
<text x="185.7" y="196.9">E.D.A.</text>
<text x="193.3" y="196.9">9.0.0</text>
<text x="200" y="194.1">Date:</text>
<text x="263" y="194.3">Rev:</text>
<text x="263" y="196.9">Id:</text>
<text x="267.1" y="196.9">3/6</text>
</g>
<g font-size="1.8" fill="#840000">
<text x="35" y="11.9">1</text>
<text x="85" y="11.9">2</text>
<text x="135" y="11.9">3</text>
<text x="185" y="11.9">4</text>
<text x="235" y="11.9">5</text>
<text x="285" y="11.9">6</text>
<text x="10.3" y="35.9">A</text>
<text x="285.3" y="35.9">A</text>
<text x="56.6" y="54.3">SWDN</text>
<text x="84.8" y="54" transform="rotate(-90 84.8 54)">4</text>
<text x="193.8" y="54.3">SWDN</text>
<text x="70.8" y="64.6" transform="rotate(-90 70.8 64.6)">Key</text>
<text x="208" y="64.6" transform="rotate(-90 208 64.6)">Key</text>
<text x="10.3" y="85.9">B</text>
<text x="56.6" y="117.8">SWDN</text>
<text x="84.8" y="117.5" transform="rotate(-90 84.8 117.5)">4</text>
<text x="191.2" y="119.1">SWDN</text>
<text x="219.5" y="118.8" transform="rotate(-90 219.5 118.8)">4</text>
<text x="70.8" y="128.1" transform="rotate(-90 70.8 128.1)">Key</text>
<text x="205.4" y="129.4" transform="rotate(-90 205.4 129.4)">Key</text>
<text x="10.3" y="135.9">C</text>
<text x="285.3" y="135.9">C</text>
<text x="10.3" y="185.9">D</text>
<text x="285.3" y="185.9">D</text>
<text x="35" y="199.9">1</text>
<text x="85" y="199.9">2</text>
<text x="135" y="199.9">3</text>
<text x="185" y="199.9">4</text>
<text x="235" y="199.9">5</text>
<text x="285" y="199.9">6</text>
</g>
<g font-size="1.8" fill="#006464">
<text x="35.6" y="23.7">U14A</text>
<text x="88.8" y="23.7">+12V</text>
<text x="99" y="23.7">+12V</text>
<text x="172.6" y="23.7">U14C</text>
<text x="226" y="22.5">+12V</text>
<text x="236.1" y="22.5">+12V</text>
<text x="21.2" y="25">+3.3V</text>
<text x="34.5" y="26.3">TS3704</text>
<text x="51.4" y="27.5">U8A</text>
<text x="101.3" y="29.9" transform="rotate(-90 101.3 29.9)">S</text>
<text x="157.1" y="25">+3.3V</text>
<text x="171.7" y="26.3">TS3704</text>
<text x="188.5" y="27.5">U8C</text>
<text x="222.2" y="28.8">R30</text>
<text x="238.5" y="28.6" transform="rotate(-90 238.5 28.6)">S</text>
<text x="13.8" y="33.9">R_Small</text>
<text x="17.7" y="31.3">R52</text>
<text x="33.1" y="31.3">+</text>
<text x="48.9" y="30.1">CD4043B</text>
<text x="50" y="33.9">R</text>
<text x="66.1" y="32.6">4081</text>
<text x="66.7" y="30.1">U9A</text>
<text x="85" y="30.1">R44</text>
<text x="85.2" y="32.6">10k</text>
<text x="94.5" y="32.8">G</text>
<text x="105.4" y="32.6">Q9</text>
<text x="105.4" y="35.2">SiS443DN</text>
<text x="149.6" y="33.9">R_Small</text>
<text x="153.6" y="31.3">R50</text>
<text x="170.3" y="31.3">+</text>
<text x="186.1" y="30.1">CD4043B</text>
<text x="187.2" y="33.9">R</text>
<text x="203.2" y="32.6">4081</text>
<text x="203.7" y="30.1">U9C</text>
<text x="222.4" y="31.3">10k</text>
<text x="231.7" y="31.5">G</text>
<text x="242.6" y="31.3">Q1</text>
<text x="242.6" y="33.9">SiS443DN</text>
<text x="13.8" y="41.5">R_Small</text>
<text x="17.7" y="39">R53</text>
<text x="50" y="39">S</text>
<text x="55.1" y="36.4">Q</text>
<text x="88.9" y="37.7">Q10A</text>
<text x="88.9" y="40.2">MMFTN620KDW-AQ</text>
<text x="101.3" y="37.6" transform="rotate(-90 101.3 37.6)">D</text>
<text x="135.5" y="37.7">+3.3V</text>
<text x="149.6" y="41.5">R_Small</text>
<text x="153.6" y="39">R47</text>
<text x="187.2" y="39">S</text>
<text x="192.3" y="36.4">Q</text>
<text x="226.1" y="40.2">MMFTN620KDW-AQ</text>
<text x="226.1" y="37.7">Q5A</text>
<text x="238.5" y="36.3" transform="rotate(-90 238.5 36.3)">D</text>
<text x="272.6" y="36.4">+3.3V</text>
<text x="22.1" y="47.9">GND</text>
<text x="43.1" y="44">R49</text>
<text x="43.3" y="46.6">10k</text>
<text x="67.2" y="44">+12V</text>
<text x="106.9" y="44">IN+</text>
<text x="106.9" y="46.6">IN+</text>
<text x="129.3" y="44">VS</text>
<text x="158" y="47.9">GND</text>
<text x="180.2" y="44">R35</text>
<text x="180.5" y="46.6">10k</text>
<text x="204.4" y="44">+12V</text>
<text x="244.1" y="42.8">IN+</text>
<text x="244.1" y="45.3">IN+</text>
<text x="264.1" y="47.9">VOUT</text>
<text x="266.5" y="42.8">VS</text>
<text x="47.5" y="52.9">GND</text>
<text x="70.7" y="51.5" transform="rotate(-90 70.7 51.5)">C</text>
<text x="72.5" y="50">J9</text>
<text x="88.9" y="49.1">Q10B</text>
<text x="88.9" y="51.7">MMFTN620KDW-AQ</text>
<text x="126.9" y="49.1">VOUT</text>
<text x="184.7" y="52.9">GND</text>
<text x="207.9" y="51.5" transform="rotate(-90 207.9 51.5)">C</text>
<text x="209.6" y="50">J2</text>
<text x="226.1" y="51.7">MMFTN620KDW-AQ</text>
<text x="226.1" y="49.1">Q5B</text>
<text x="266.2" y="52.9">NC</text>
<text x="66.5" y="54.2">B</text>
<text x="69.1" y="54.2">D</text>
<text x="70.7" y="56.6" transform="rotate(-90 70.7 56.6)">A</text>
<text x="106.9" y="56.7">IN-</text>
<text x="106.9" y="59.3">IN-</text>
<text x="127.8" y="59.3">GND</text>
<text x="129" y="54.2">NC</text>
<text x="203.7" y="54.2">B</text>
<text x="206.3" y="54.2">D</text>
<text x="207.9" y="56.6" transform="rotate(-90 207.9 56.6)">A</text>
<text x="244.1" y="55.5">IN-</text>
<text x="244.1" y="58">IN-</text>
<text x="264.9" y="58">GND</text>
<text x="80.9" y="64">D_Schottky</text>
<text x="83.1" y="60.6">GND</text>
<text x="87.5" y="61.5">D28</text>
<text x="136.4" y="65.6">GND</text>
<text x="218.1" y="62.8">D_Schottky</text>
<text x="220.2" y="60.6">GND D26</text>
<text x="273.6" y="64.4">GND</text>
<text x="91.9" y="72">GND</text>
<text x="229.1" y="70.7">GND</text>
<text x="20.9" y="88.5">+3.3V</text>
<text x="34.5" y="89.8">TS3704</text>
<text x="35.5" y="87.2">U14B</text>
<text x="88.8" y="87.2">+12V</text>
<text x="99" y="87.2">+12V</text>
<text x="155.8" y="89.8">+3.3V</text>
<text x="170.1" y="88.5">U14D</text>
<text x="223.4" y="87.2">+12V</text>
<text x="233.6" y="87.2">+12V</text>
<text x="17.7" y="94.8">R40</text>
<text x="33.1" y="94.8">+</text>
<text x="48.9" y="93.6">CD4043B</text>
<text x="51.3" y="91">U8B</text>
<text x="66.6" y="93.6">U9B</text>
<text x="85" y="93.6">R42</text>
<text x="101.3" y="93.4" transform="rotate(-90 101.3 93.4)">S</text>
<text x="169.1" y="91">TS3704</text>
<text x="183.5" y="94.8">CD4043B</text>
<text x="186" y="92.3">U8D</text>
<text x="201.2" y="94.8">U9D</text>
<text x="219.6" y="93.6">R31</text>
<text x="236" y="93.4" transform="rotate(-90 236 93.4)">S</text>
<text x="13.8" y="97.4">R_Small</text>
<text x="50" y="97.4">R</text>
<text x="55.1" y="99.9">Q</text>
<text x="66.1" y="96.1">4081</text>
<text x="85.2" y="96.1">10k</text>
<text x="88.9" y="101.2">Q12A</text>
<text x="94.5" y="96.3">G</text>
<text x="101.3" y="101.1" transform="rotate(-90 101.3 101.1)">D</text>
<text x="105.4" y="96.1">Q8</text>
<text x="105.4" y="98.7">SiS443DN</text>
<text x="135.5" y="101.2">+3.3V</text>
<text x="148.4" y="98.7">R_Small</text>
<text x="152.3" y="96.1">R48</text>
<text x="167.8" y="96.1">+</text>
<text x="184.7" y="98.7">R</text>
<text x="189.7" y="101.2">Q</text>
<text x="200.7" y="97.4">4081</text>
<text x="219.9" y="96.1">10k</text>
<text x="229.1" y="96.3">G</text>
<text x="236" y="101.1" transform="rotate(-90 236 101.1)">D</text>
<text x="240" y="96.1">Q2</text>
<text x="240" y="98.7">SiS443DN</text>
<text x="270.1" y="101.2">+3.3V</text>
<text x="13.8" y="105">R_Small</text>
<text x="17.7" y="102.5">R41</text>
<text x="43.1" y="107.5">R46</text>
<text x="50" y="102.5">S</text>
<text x="67.2" y="107.5">+12V</text>
<text x="88.9" y="103.7">MMFTN620KDW-AQ</text>
<text x="106.9" y="107.5">IN+</text>
<text x="129.3" y="107.5">VS</text>
<text x="148.4" y="106.3">R_Small</text>
<text x="152.3" y="103.7">R45</text>
<text x="184.7" y="103.7">S</text>
<text x="223.5" y="105">MMFTN620KDW-AQ</text>
<text x="223.5" y="102.5">Q3A</text>
<text x="241.6" y="107.5">IN+</text>
<text x="263.9" y="107.5">VS</text>
<text x="22.1" y="111.4">GND</text>
<text x="43.3" y="110.1">10k</text>
<text x="72.5" y="113.5">J7</text>
<text x="88.9" y="112.6">Q12B</text>
<text x="106.9" y="110.1">IN+</text>
<text x="126.9" y="112.6">VOUT</text>
<text x="156.7" y="112.6">GND</text>
<text x="177.7" y="108.8">R38</text>
<text x="177.9" y="111.4">10k</text>
<text x="201.8" y="108.8">+12V</text>
<text x="223.5" y="113.9">Q3B</text>
<text x="241.6" y="110.1">IN+</text>
<text x="261.5" y="112.6">VOUT</text>
<text x="47.5" y="116.4">GND</text>
<text x="66.5" y="117.7">B</text>
<text x="69.1" y="117.7">D</text>
<text x="70.7" y="115" transform="rotate(-90 70.7 115)">C</text>
<text x="88.9" y="115.2">MMFTN620KDW-AQ</text>
<text x="129" y="117.7">NC</text>
<text x="182.1" y="117.7">GND</text>
<text x="201.2" y="119">B</text>
<text x="203.8" y="119">D</text>
<text x="205.3" y="116.3" transform="rotate(-90 205.3 116.3)">C</text>
<text x="207.1" y="114.7">J3</text>
<text x="223.5" y="116.4">MMFTN620KDW-AQ</text>
<text x="263.6" y="117.7">NC</text>
<text x="70.7" y="120.1" transform="rotate(-90 70.7 120.1)">A</text>
<text x="83.1" y="124.1">GND</text>
<text x="87.5" y="125">D29</text>
<text x="106.9" y="120.2">IN-</text>
<text x="106.9" y="122.8">IN-</text>
<text x="127.8" y="122.8">GND</text>
<text x="205.3" y="121.4" transform="rotate(-90 205.3 121.4)">A</text>
<text x="217.7" y="125.3">GND D25</text>
<text x="241.6" y="120.2">IN-</text>
<text x="241.6" y="122.8">IN-</text>
<text x="262.4" y="122.8">GND</text>
<text x="80.9" y="127.5">D_Schottky</text>
<text x="136.4" y="129.1">GND</text>
<text x="215.6" y="127.5">D_Schottky</text>
<text x="271" y="129.1">GND</text>
<text x="27.5" y="134.2">+3.3V</text>
<text x="91.9" y="135.5">GND</text>
<text x="226.6" y="135.5">GND</text>
<text x="22.9" y="141">C20</text>
<text x="22.9" y="143.7">0.1uF</text>
<text x="28.8" y="138.4" transform="rotate(-90 28.8 138.4)">U14E</text>
<text x="34.4" y="139.3">V+</text>
<text x="38.9" y="139.3">V-</text>
<text x="28.4" y="149.5">GND</text>
<text x="43.7" y="144.4">GND</text>
<text x="27.5" y="155.8">+3.3V</text>
<text x="40.7" y="153.3">4081</text>
<text x="41.2" y="150.7">U9E</text>
<text x="36.6" y="160.9">VDD</text>
<text x="46.1" y="160.9">VSS</text>
<text x="22.9" y="162.6">C13</text>
<text x="22.9" y="165.3">0.1uF</text>
<text x="53.8" y="166">GND</text>
<text x="28.4" y="171">GND</text>
<text x="31.3" y="178.7">+3.3V</text>
<text x="41.2" y="176.1">U8E</text>
<text x="26.7" y="185.4">C14</text>
<text x="39.9" y="183.7">V+</text>
<text x="43.6" y="183.7">V-</text>
<text x="26.7" y="188.2">0.1uF</text>
<text x="41.1" y="186.3">Enable</text>
<text x="48.8" y="188.8">GND</text>
<text x="32.3" y="193.9">GND</text>
</g>
<g font-size="1.8" fill="#725600">
<text x="146.2" y="21.2">C1_CS</text>
<text x="283.4" y="21.2">C3_CS</text>
<text x="61.8" y="34.1" transform="rotate(-90 61.8 34.1)">C1_Fault</text>
<text x="199" y="34.1" transform="rotate(-90 199 34.1)">C3_Fault</text>
<text x="35.5" y="41.5">C1_Enable</text>
<text x="36.7" y="39">C1_Reset</text>
<text x="172.7" y="41.5">C3_Enable</text>
<text x="173.8" y="39">C3_Reset</text>
<text x="103.1" y="64.4">C1_Out</text>
<text x="240.2" y="63.1">C3_Out</text>
<text x="146.2" y="84.7">C2_CS</text>
<text x="280.9" y="86">C4_CS</text>
<text x="285.3" y="85.9">B</text>
<text x="61.8" y="97.6" transform="rotate(-90 61.8 97.6)">C2_Fault</text>
<text x="196.2" y="100.1">12</text>
<text x="196.4" y="98.9" transform="rotate(-90 196.4 98.9)">C4_Fault</text>
<text x="35.5" y="105">C2_Enable</text>
<text x="36.7" y="102.5">C2_Reset</text>
<text x="170.1" y="106.3">C4_Enable</text>
<text x="171.3" y="103.7">C4_Reset</text>
<text x="103.1" y="127.9">C2_Out</text>
<text x="237.7" y="127.9">C4_Out</text>
</g>
<g font-size="1.8" fill="#a90000">
<text x="31" y="30.2">5</text>
<text x="31" y="35.3">4</text>
<text x="43.7" y="32.8">2</text>
<text x="47.6" y="32.8">3</text>
<text x="57.7" y="35.3">2</text>
<text x="62.2" y="35.3">1</text>
<text x="84.8" y="35" transform="rotate(-90 84.8 35)">6</text>
<text x="167.6" y="30.2">11</text>
<text x="167.6" y="35.3">10</text>
<text x="180.3" y="32.8">13</text>
<text x="184.1" y="32.8">11</text>
<text x="194.3" y="35.3">10</text>
<text x="199.3" y="35.3">8</text>
<text x="222" y="35" transform="rotate(-90 222 35)">6</text>
<text x="47.6" y="37.8">4</text>
<text x="62.2" y="40.4">2</text>
<text x="73.6" y="37.8">3</text>
<text x="78" y="37.8">2</text>
<text x="184.1" y="37.8">12</text>
<text x="199.3" y="40.4">9</text>
<text x="210.1" y="37.8">10</text>
<text x="215.2" y="37.8">2</text>
<text x="240.6" y="41.7">1</text>
<text x="271.1" y="41.7">8</text>
<text x="84.8" y="46.4" transform="rotate(-90 84.8 46.4)">3</text>
<text x="84.8" y="42.6" transform="rotate(-90 84.8 42.6)">1</text>
<text x="103.4" y="42.9">1</text>
<text x="103.4" y="45.5">2</text>
<text x="133.9" y="42.9">8</text>
<text x="222" y="46.4" transform="rotate(-90 222 46.4)">3</text>
<text x="222" y="42.6" transform="rotate(-90 222 42.6)">1</text>
<text x="240.6" y="44.2">2</text>
<text x="271.1" y="46.7">7</text>
<text x="64.1" y="53.1">2</text>
<text x="69.6" y="49" transform="rotate(-90 69.6 49)">3</text>
<text x="71.7" y="53.1">4</text>
<text x="78" y="49.3">5</text>
<text x="133.9" y="48">7</text>
<text x="133.9" y="53.1">6</text>
<text x="201.2" y="53.1">2</text>
<text x="206.8" y="49" transform="rotate(-90 206.8 49)">3</text>
<text x="208.8" y="53.1">4</text>
<text x="215.2" y="49.3">5</text>
<text x="271.1" y="51.8">6</text>
<text x="69.6" y="59.1" transform="rotate(-90 69.6 59.1)">1</text>
<text x="103.4" y="55.6">3</text>
<text x="103.4" y="58.2">4</text>
<text x="133.9" y="58.2">5</text>
<text x="206.8" y="59.1" transform="rotate(-90 206.8 59.1)">1</text>
<text x="222" y="54" transform="rotate(-90 222 54)">4</text>
<text x="240.6" y="54.4">3</text>
<text x="240.6" y="56.9">4</text>
<text x="271.1" y="56.9">5</text>
<text x="31" y="93.7">7</text>
<text x="165.7" y="95">9</text>
<text x="31" y="98.8">6</text>
<text x="43.7" y="96.3">1</text>
<text x="47.6" y="96.3">7</text>
<text x="47.6" y="101.3">6</text>
<text x="57.7" y="98.8">9</text>
<text x="62.2" y="98.8">5</text>
<text x="73.6" y="101.3">4</text>
<text x="78" y="101.3">2</text>
<text x="84.8" y="98.5" transform="rotate(-90 84.8 98.5)">6</text>
<text x="165.7" y="100.1">8</text>
<text x="177.8" y="97.5">14</text>
<text x="181.6" y="97.5">15</text>
<text x="192.3" y="100.1">1</text>
<text x="219.5" y="99.8" transform="rotate(-90 219.5 99.8)">6</text>
<text x="62.2" y="103.9">6</text>
<text x="84.8" y="106.1" transform="rotate(-90 84.8 106.1)">1</text>
<text x="103.4" y="106.4">1</text>
<text x="133.9" y="106.4">8</text>
<text x="181.6" y="102.6">14</text>
<text x="196.2" y="105.2">13</text>
<text x="207.6" y="102.6">11</text>
<text x="212.7" y="102.6">2</text>
<text x="219.5" y="107.4" transform="rotate(-90 219.5 107.4)">1</text>
<text x="238.1" y="106.4">1</text>
<text x="268.5" y="106.4">8</text>
<text x="69.6" y="112.5" transform="rotate(-90 69.6 112.5)">3</text>
<text x="78" y="112.8">5</text>
<text x="84.8" y="109.9" transform="rotate(-90 84.8 109.9)">3</text>
<text x="103.4" y="109">2</text>
<text x="133.9" y="111.5">7</text>
<text x="204.2" y="113.7" transform="rotate(-90 204.2 113.7)">3</text>
<text x="219.5" y="111.2" transform="rotate(-90 219.5 111.2)">3</text>
<text x="238.1" y="109">2</text>
<text x="268.5" y="111.5">7</text>
<text x="64.1" y="116.6">2</text>
<text x="71.7" y="116.6">4</text>
<text x="103.4" y="119.1">3</text>
<text x="133.9" y="116.6">6</text>
<text x="198.7" y="117.9">2</text>
<text x="206.3" y="117.9">4</text>
<text x="212.7" y="114">5</text>
<text x="238.1" y="119.1">3</text>
<text x="268.5" y="116.6">6</text>
<text x="69.6" y="122.6" transform="rotate(-90 69.6 122.6)">1</text>
<text x="103.4" y="121.7">4</text>
<text x="133.9" y="121.7">5</text>
<text x="204.2" y="123.9" transform="rotate(-90 204.2 123.9)">1</text>
<text x="238.1" y="121.7">4</text>
<text x="268.5" y="121.7">5</text>
<text x="31.7" y="138.2">3</text>
<text x="42.5" y="138.2">12</text>
<text x="31.7" y="159.8">14</text>
<text x="52.6" y="159.8">7</text>
<text x="36.2" y="182.6">16</text>
<text x="38" y="185.2">5</text>
<text x="48.2" y="182.6">8</text>
</g>
<g font-size="1.8" fill="#840084">
<text x="47" y="45.3">LHR8</text>
<text x="38.8" y="178.7">CD4043B</text>
<text x="39.4" y="179.9">LHR105</text>
</g>
<text font-size="1.8" fill="#009600" x="31.3" y="139.5" transform="rotate(-90 31.3 139.5)">TS3704</text>
</svg>
